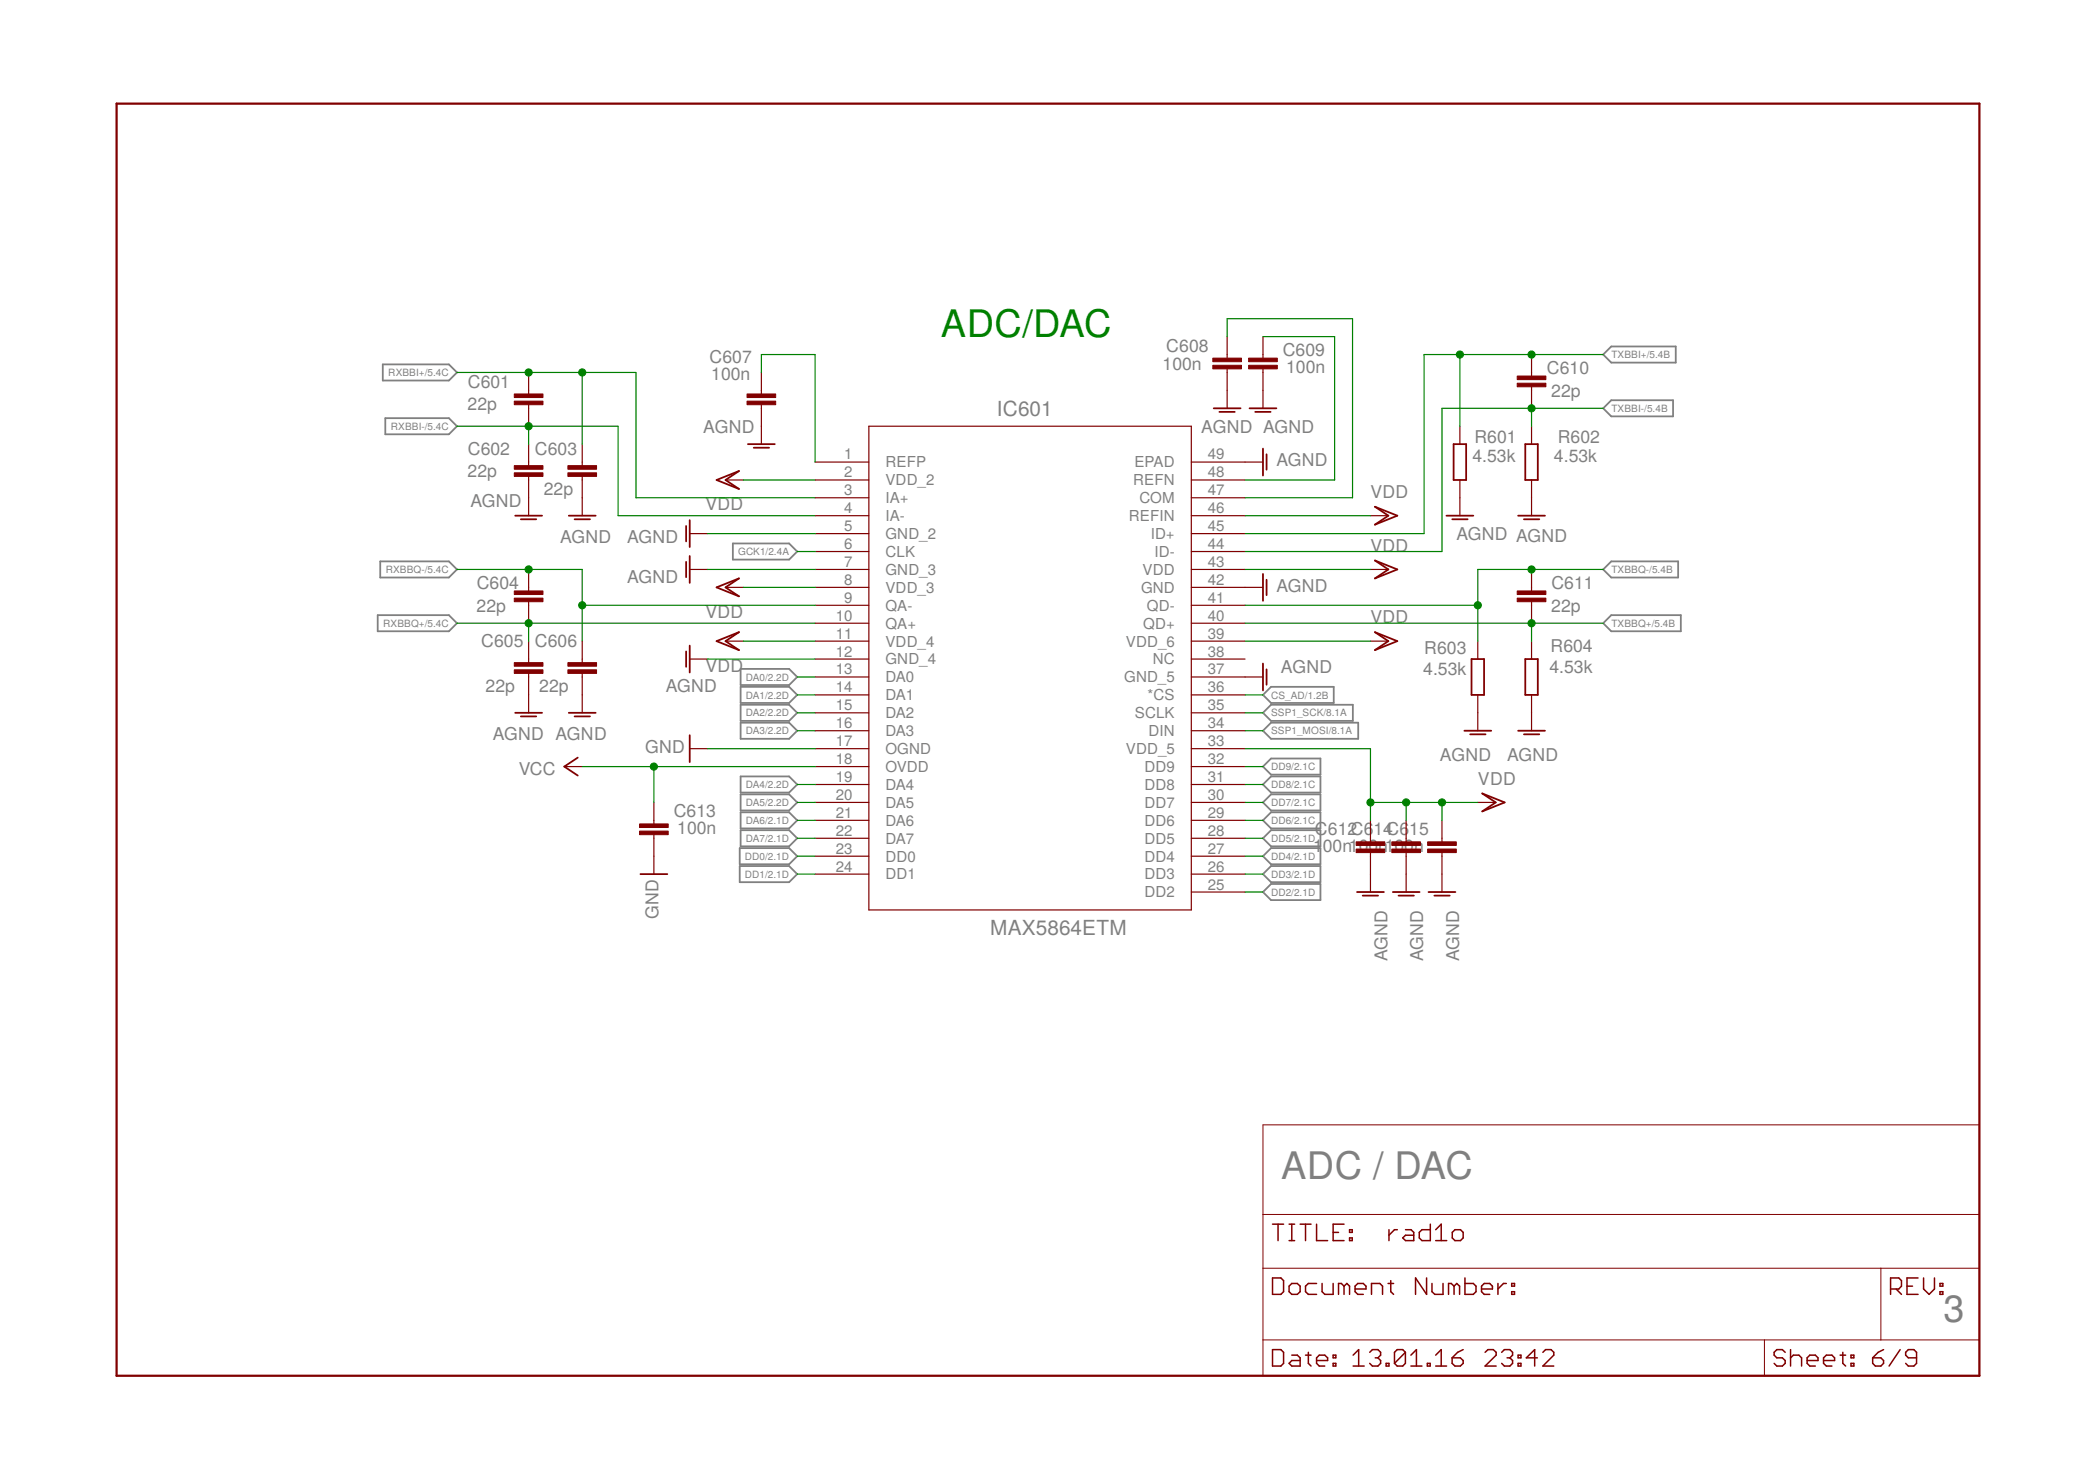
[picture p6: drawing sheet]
<svg xmlns="http://www.w3.org/2000/svg" width="297mm" height="210mm" viewBox="0 0 297 210" stroke-linecap="round" stroke-linejoin="round" font-family="sans-serif">
<g fill="none" stroke="#808080" stroke-width=".25">
<path d="M54.3 51.6h9.3l1.2 1.2-1.2 1.1h-9.3zM54.6 59.3h9l1.2 1.1-1.2 1.2h-9zM227.3 57.9l1.2-1.2h8.7v2.3h-8.7zM227.3 50.2l1.2-1.1h9.1v2.3h-9.1zM53.9 79.6h9.7l1.2 1.1-1.2 1.2h-9.7zM103.9 77h8l1.1 1.2-1.1 1.1h-8zM53.6 87.2h10l1.2 1.1-1.2 1.2h-10zM105 94.8h6.9l1.1 1.1-1.1 1.2h-6.9zM105 97.3h6.9l1.1 1.2-1.1 1.1h-6.9zM105 99.9h6.9l1.1 1.1-1.1 1.2h-6.9zM179.1 98.5l1.1-1.2h8.9v2.3h-8.9zM227.3 88.3l1.2-1.1h9.8v2.3h-9.8z"/>
<path d="M227.3 80.7l1.2-1.1h9.4v2.3h-9.4zM105 110h6.9l1.1 1.2-1.1 1.1h-6.9zM105 112.6h6.9l1.1 1.1-1.1 1.2h-6.9zM105 115.1h6.9l1.1 1.2-1.1 1.1h-6.9zM105 117.7h6.9l1.1 1.1-1.1 1.2h-6.9zM105 102.4h6.9l1.1 1.2-1.1 1.1h-6.9zM179.1 108.6l1.1-1.1h7v2.3h-7zM179.1 111.2l1.1-1.2h7v2.3h-7zM179.1 113.7l1.1-1.1h7v2.3h-7zM179.1 116.3l1.1-1.2h7v2.3h-7zM179.1 118.8l1.1-1.1h7v2.3h-7zM179.1 103.6l1.1-1.2h12.4v2.3h-12.4z"/>
<path d="M179.1 101l1.1-1.1h11.6v2.3h-11.6zM104.9 120.2h7l1.1 1.1-1.1 1.2h-7zM104.9 122.7h7l1.1 1.2-1.1 1.1h-7zM179.1 121.3l1.1-1.1h7v2.3h-7zM179.1 123.9l1.1-1.2h7v2.3h-7zM179.1 126.4l1.1-1.1h7v2.3h-7z"/>
</g>
<path d="M16.5 14.7h264.1v180.3h-264.1z" fill="none" stroke="#800000" stroke-width=".32"/>
<path d="M179.1 159.4h101.5v35.6h-101.5zM179.1 179.7h101.5M179.1 172.1h101.5M266.7 179.7v10.2M179.1 189.9h101.5M250.2 189.9v5.1" fill="none" stroke="#800000" stroke-width=".14"/>
<g fill="none" stroke="#800000" stroke-width=".21">
<path d="M180.4 173.5h1.6M181.2 173.5v2.3M182.8 173.5h.8M182.8 175.8h.8M183.2 173.5v2.3M184.3 173.5h1.6M185.1 173.5v2.3M186.7 173.5v2.3h1.5M189 174.7h.8M190.6 173.5h-1.6v2.3h1.6M191.3 175.5h.4v.3h-.4zM191.3 174.3h.4v.4h-.4z"/>
<path d="M196.9 174.3v1.5M198.1 174.3h-.4l-.8 .8M199.3 174.3h.8l.3 .4v1.1h-1.1l-.4-.3 .4-.4h1.1M202.8 173.5v2.3h-1.2l-.4-.3v-.8l.4-.4h1.2M203.6 174.3l.7-.8v2.3M203.6 175.8h1.5M205.9 174.7l.4-.4h.8l.4 .4v.8l-.4 .3h-.8l-.4-.3zM180.4 181.1h1.2l.4 .4v1.6l-.4 .4h-1.2zM180.4 191.3h1.2l.4 .4v1.5l-.4 .4h-1.2zM182.8 182.3l.4-.4h.7l.4 .4v.8l-.4 .4h-.7l-.4-.4zM183.2 192.1h.7l.4 .3v1.2h-1.1l-.4-.4 .4-.4h1.1M185.1 192.1h.8"/>
<path d="M185.5 191.7v1.5l.4 .4M186.7 192.8h1.5v-.4l-.4-.3h-.8l-.3 .3v.8l.3 .4h.8M186.7 181.9h-1.2l-.4 .4v.8l.4 .4h1.2M187.5 181.9v1.2l.3 .4h1.2v-1.6M189 193.2h.4v.4h-.4zM189 192.1h.4v.3h-.4zM190.6 182.3l-.4-.4h-.4v1.6M190.6 182.3l.4-.4 .3 .4v1.2M190.6 182.3v1.2M191.9 193.6h1.5M191.9 192.1l.7-.8v2.3M192.1 182.7h1.6v-.4l-.4-.4h-.8l-.4 .4v.8l.4 .4h.8"/>
<path d="M194.2 191.7l.4-.4h.8l.3 .4v.4l-.3 .3M194.5 183.5v-1.6h1.1l.4 .4v1.2M195 192.4h.4M195.4 192.4l.3 .4v.4l-.3 .4h-.8l-.4-.4M196.5 193.2h.4v.4h-.4zM196.8 181.9h.8M197.2 181.5v1.6l.4 .4M199.3 191.7v1.5l-.4 .4h-.8l-.4-.4M199.3 191.7l-.4-.4h-.8l-.4 .4v1.5M199.3 191.7l-1.6 1.5M200 193.6h1.6M200 192.1l.8-.8v2.3"/>
<path d="M202.3 181.1v2.4l-1.6-2.4v2.4M202.4 193.2h.4v.4h-.4zM203 181.9v1.2l.4 .4h1.2v-1.6M203.6 193.6h1.5M203.6 192.1l.7-.8v2.3M205.9 192.4h1.2l.4 .4v.4l-.4 .4h-.8l-.4-.4zM206.2 182.3l-.4-.4h-.4v1.6M206.2 182.3v1.2M206.2 182.3l.3-.4 .4 .4v1.2M207.5 191.3l-.8 .4-.8 .7M207.7 181.1v2.4h1.2l.4-.4v-.8l-.4-.4h-1.2M210.1 182.7h1.5v-.4l-.4-.4h-.8l-.3 .4v.8l.3 .4h.8"/>
<path d="M210.6 191.7l.4-.4h.7l.4 .4v.4l-1.5 1.5h1.5M212.4 181.9v1.6M212.9 191.7l.4-.4h.8l.4 .4v.4l-.4 .3M213.6 181.9h-.4l-.8 .8M213.7 192.4h.4M214.1 192.4l.4 .4v.4l-.4 .4h-.8l-.4-.4M214.3 183.1h.4v.4h-.4zM214.3 181.9h.4v.4h-.4zM215.2 193.2h.4v.4h-.4zM215.2 192.1h.4v.3h-.4zM218 192.4h-1.6l1.2-1.1v2.3M218.8 191.7l.3-.4h.8l.4 .4v.4l-1.5 1.5h1.5"/>
<path d="M253.1 191.7l-.4-.4h-.8l-.4 .4v.4l.4 .3h.8l.4 .4v.4l-.4 .4h-.8l-.4-.4M253.9 192.4l.4-.3h.8l.3 .3v1.2M253.9 191.3v2.3M256.2 192.8h1.6v-.4l-.4-.3h-.8l-.4 .3v.8l.4 .4h.8M258.6 192.8h1.5v-.4l-.4-.3h-.7l-.4 .3v.8l.4 .4h.7M260.9 192.1h.8M261.3 191.7v1.5l.4 .4M262.4 193.2h.4v.4h-.4zM262.4 192.1h.4v.3h-.4zM265.5 192.4h1.2l.4 .4v.4l-.4 .4h-.8l-.4-.4zM267.1 191.3l-.8 .4-.8 .7M268.1 182.7h1.1l.4-.4v-.8l-.4-.4h-1.1v2.4"/>
<path d="M268.8 182.7l.8 .8M269.4 191.3l-1.6 2.3M270.4 182.3h.8M271.7 192.4h-1.1l-.4-.3v-.4l.4-.4h.8l.3 .4v1.5l-.3 .4h-.8l-.4-.4M271.9 181.1h-1.5v2.4h1.5M272.7 181.1v1.6l.8 .8 .8-.8v-1.6M275.1 183.1h.4v.4h-.4zM275.1 181.9h.4v.4h-.4z"/>
</g>
<g fill="none" stroke="#800000" stroke-width=".17">
<path d="M75 52.8v3M75 57.4v3M107.9 52.8v3M107.9 57.4v5.5M174 47.7v3.1M174 52.3v5.6M179.1 47.7v3.1M179.1 52.3v5.6M217.1 50.2v3.1M217.1 54.8v3.1M75 62.9v3.1M75 67.5v5.6"/>
<path d="M82.5 62.9v3.1M82.5 67.5v5.6M97.8 75.6h2.5M102.9 68h2.5M115.6 65.5h7.6M115.6 68h7.6M115.6 70.5h7.6M115.6 73.1h7.6M115.6 75.6h7.6M115.6 78.2h7.6M123.2 60.4h45.7v68.6h-45.7zM168.9 65.5h10.2"/>
<path d="M168.9 68h7.6M168.9 70.5h7.6M168.9 73.1h7.6M168.9 75.6h7.6M168.9 78.2h7.6M194.3 73.1h2.5M207 60.4v2.5M207 68v5.1M217.1 60.4v2.5M217.1 68v5.1M75 80.7v3.1M75 85.3v3"/>
<path d="M75 90.9v3M75 95.4v5.6M82.5 90.9v3M82.5 95.4v5.6M97.8 80.7h2.5M97.8 93.4h2.5M102.9 83.2h2.5M102.9 90.9h2.5M115.6 80.7h7.6M115.6 83.2h7.6M115.6 85.8h7.6M115.6 88.3h7.6"/>
<path d="M115.6 90.9h7.6M115.6 93.4h7.6M115.6 95.9h7.6M115.6 98.5h7.6M168.9 80.7h7.6M168.9 83.2h10.2M168.9 85.8h7.6M168.9 88.3h7.6M168.9 90.9h7.6M168.9 93.4h7.6M168.9 95.9h10.2M168.9 98.5h7.6"/>
<path d="M194.3 80.7h2.5M194.3 90.9h2.5M209.5 90.9v2.5M209.5 98.5v5.1M217.1 80.7v3.1M217.1 85.3v3M217.1 90.9v2.5M217.1 98.5v5.1M80 108.6h2.5M92.7 113.7v3.1M92.7 118.3v5.6M97.8 106.1h2.5"/>
<path d="M115.6 101h7.6M115.6 103.6h7.6M115.6 106.1h7.6M115.6 108.6h7.6M115.6 111.2h7.6M115.6 113.7h7.6M115.6 116.3h7.6M115.6 118.8h7.6M168.9 101h7.6M168.9 103.6h7.6M168.9 106.1h7.6M168.9 108.6h7.6"/>
<path d="M168.9 111.2h7.6M168.9 113.7h7.6M168.9 116.3h7.6M168.9 118.8h7.6M194.3 116.3v3M199.4 116.3v3M204.4 116.3v3M209.5 113.7h2.6M115.6 121.3h7.6M115.6 123.9h7.6M168.9 121.3h7.6M168.9 123.9h7.6"/>
<path d="M168.9 126.4h7.6M194.3 120.8v5.6M199.4 120.8v5.6M204.4 120.8v5.6"/>
</g>
<g fill="#800000" stroke="#800000" stroke-width=".14">
<path d="M72.9 84.8h4.1v.5h-4.1z"/>
<path d="M72.9 83.8h4.1v.5h-4.1z"/>
<path d="M80.5 94.9h4.1v.5h-4.1z"/>
<path d="M80.5 93.9h4.1v.5h-4.1z"/>
<path d="M72.9 94.9h4.1v.5h-4.1z"/>
<path d="M72.9 93.9h4.1v.5h-4.1z"/>
<path d="M72.9 56.9h4.1v.5h-4.1z"/>
<path d="M72.9 55.8h4.1v.5h-4.1z"/>
<path d="M72.9 67h4.1v.5h-4.1z"/>
<path d="M72.9 66h4.1v.5h-4.1z"/>
<path d="M80.5 67h4.1v.5h-4.1z"/>
<path d="M80.5 66h4.1v.5h-4.1z"/>
<path d="M215.1 84.8h4.1v.5h-4.1z"/>
<path d="M215.1 83.8h4.1v.5h-4.1z"/>
<path d="M215.1 54.3h4.1v.5h-4.1z"/>
<path d="M215.1 53.3h4.1v.5h-4.1z"/>
<path d="M105.9 56.9h4.1v.5h-4.1z"/>
<path d="M105.9 55.8h4.1v.5h-4.1z"/>
<path d="M172 51.8h4v.5h-4z"/>
<path d="M172 50.8h4v.5h-4z"/>
<path d="M177 51.8h4.1v.5h-4.1z"/>
<path d="M177 50.8h4.1v.5h-4.1z"/>
<path d="M192.3 120.3h4v.5h-4z"/>
<path d="M192.3 119.3h4v.5h-4z"/>
<path d="M90.7 117.8h4v.5h-4z"/>
<path d="M90.7 116.8h4v.5h-4z"/>
<path d="M197.3 120.3h4.1v.5h-4.1z"/>
<path d="M197.3 119.3h4.1v.5h-4.1z"/>
<path d="M202.4 120.3h4.1v.5h-4.1z"/>
<path d="M202.4 119.3h4.1v.5h-4.1z"/>
</g>
<g fill="none" stroke="#800000" stroke-width=".25">
<path d="M172.1 57.9h3.8M172.9 58.4h2.2M177.2 57.9h3.8M178 58.4h2.1M73 73.1h3.9M73.9 73.6h2.1M80.6 73.1h3.9M81.5 73.6h2.2M97.3 74.5v2.2M97.3 79.6v2.2M97.8 73.7v3.8M97.8 78.8v3.8"/>
<path d="M101.6 68l3.2-1.2-1.9 1.2 1.9 1.3zM106 62.9h3.9M106.9 63.5h2.2M179.1 63.6v3.8M179.6 64.4v2.2M194.9 79.4l3.2 1.3-3.2 1.3 1.9-1.3zM194.9 71.8l3.2 1.3-3.2 1.3 1.9-1.3zM205.1 73.1h3.8M205.9 73.6h2.2M206.1 62.9h1.8v5.1h-1.8zM215.2 73.1h3.9M216.1 73.6h2.1"/>
<path d="M216.3 62.9h1.7v5.1h-1.7zM97.3 92.3v2.2M97.8 91.5v3.8M101.6 83.2l3.2-1.2-1.9 1.2 1.9 1.3zM101.6 90.9l3.2-1.3-1.9 1.3 1.9 1.2zM179.1 81.3v3.9M179.1 94v3.9M179.6 82.2v2.1M179.6 94.9v2.1M194.9 89.6l3.2 1.3-3.2 1.2 1.9-1.2zM208.6 93.4h1.8v5.1h-1.8zM216.3 93.4h1.7v5.1h-1.7z"/>
<path d="M73 101h3.9M73.9 101.5h2.1M80.6 101h3.9M81.5 101.5h2.2M81.9 107.4l-1.9 1.2 1.9 1.3M97.8 104.2v3.8M207.6 103.6h3.8M208.4 104.1h2.2M210.2 112.5l3.1 1.2-3.1 1.3 1.9-1.3zM215.2 103.6h3.9M216.1 104.1h2.1M90.8 123.9h3.8"/>
<path d="M192.4 126.4h3.8M193.2 126.9h2.2M197.5 126.4h3.8M198.3 126.9h2.2M202.5 126.4h3.9M203.4 126.9h2.1"/>
</g>
<g fill="none" stroke="#008000" stroke-width=".17">
<path d="M64.8 52.8h25.4v17.7h25.4M82.5 52.8v10.1M107.9 52.8v-2.6h7.7v15.3M174 47.7v-2.5h17.8v25.3h-15.3M179.1 47.7h10.1v20.3h-12.7M207 50.2v10.2M217.1 57.9v2.5M227.3 57.9h-22.9v20.3h-27.9M227.3 50.2h-25.4v25.4h-25.4M64.8 60.4h22.8v12.7h28M75 60.4v2.5M100.3 75.6h15.3"/>
<path d="M105.4 68h10.2M113 78.2h2.6M176.5 73.1h17.8M64.8 80.7h17.7v10.2M64.8 88.3h50.8M75 88.3v2.6M82.5 85.8h33.1M100.3 93.4h15.3M100.3 80.7h15.3M105.4 83.2h10.2M105.4 90.9h10.2M113 98.5h2.6"/>
<path d="M113 95.9h2.6M176.5 98.5h2.6M176.5 80.7h17.8M176.5 88.3h50.8M176.5 85.8h33M176.5 90.9h17.8M217.1 88.3v2.6M227.3 80.7h-17.8v10.2M82.5 108.6h33.1M92.7 108.6v5.1M100.3 106.1h15.3M113 111.2h2.6"/>
<path d="M113 113.7h2.6M113 116.3h2.6M113 118.8h2.6M113 103.6h2.6M113 101h2.6M176.5 108.6h2.6M176.5 111.2h2.6M176.5 113.7h2.6M176.5 116.3h2.6M176.5 118.8h2.6M176.5 103.6h2.6M176.5 101h2.6"/>
<path d="M176.5 106.1h17.8v10.2M194.3 113.7h15.2M199.4 113.7v2.6M204.4 113.7v2.6M113 121.3h2.6M113 123.9h2.6M176.5 121.3h2.6M176.5 123.9h2.6M176.5 126.4h2.6"/>
</g>
<g fill="#008000" stroke="#008000" stroke-width=".14">
<circle cx="92.7" cy="108.6" r=".51"/>
<circle cx="75" cy="88.3" r=".51"/>
<circle cx="82.5" cy="85.8" r=".51"/>
<circle cx="75" cy="80.7" r=".51"/>
<circle cx="75" cy="60.4" r=".51"/>
<circle cx="82.5" cy="52.8" r=".51"/>
<circle cx="75" cy="52.8" r=".51"/>
<circle cx="217.1" cy="88.3" r=".51"/>
<circle cx="209.5" cy="85.8" r=".51"/>
<circle cx="217.1" cy="80.7" r=".51"/>
<circle cx="217.1" cy="57.9" r=".51"/>
<circle cx="207" cy="50.2" r=".51"/>
<circle cx="217.1" cy="50.2" r=".51"/>
<circle cx="194.3" cy="113.7" r=".51"/>
<circle cx="199.4" cy="113.7" r=".51"/>
<circle cx="204.4" cy="113.7" r=".51"/>
</g>
<text font-size="5.4" fill="#008000" x="133.4" y="47.7">ADC/DAC</text>
<g font-size="5.4" fill="#808080">
<text x="181.6" y="167.1">ADC / DAC</text>
<text x="275.6" y="187.4">3</text>
</g>
<g font-size="2.9" fill="#808080">
<text x="141.3" y="58.9">IC601</text>
<text x="140.4" y="132.5">MAX5864ETM</text>
</g>
<g font-size="2.5" fill="#808080">
<text x="100.6" y="51.4">C607</text>
<text x="100.8" y="53.9">100n</text>
<text x="164.8" y="52.4">100n</text>
<text x="165.4" y="49.9">C608</text>
<text x="181.9" y="50.5">C609</text>
<text x="182.4" y="52.9">100n</text>
<text x="219.3" y="53">C610</text>
<text x="66.3" y="58.1">22p</text>
<text x="66.3" y="54.9">C601</text>
<text x="219.9" y="56.2">22p</text>
<text x="66.3" y="64.5">C602</text>
<text x="75.8" y="64.5">C603</text>
<text x="99.7" y="61.4">AGND</text>
<text x="170.3" y="61.4">AGND AGND</text>
<text x="208.8" y="65.5">4.53k</text>
<text x="209" y="62.8">R601</text>
<text x="220.3" y="65.5">4.53k</text>
<text x="220.9" y="62.8">R602</text>
<text x="66.3" y="67.6">22p</text>
<text x="66.7" y="71.8">AGND</text>
<text x="77.1" y="70.2">22p</text>
<text x="181" y="66.1">AGND</text>
<text x="194.3" y="70.6">VDD</text>
<text x="79.4" y="76.9">AGND</text>
<text x="88.9" y="76.9">AGND</text>
<text x="100" y="72.3">VDD</text>
<text x="206.5" y="76.5">AGND AGND</text>
<text x="67.6" y="83.5">C604</text>
<text x="88.9" y="82.6">AGND</text>
<text x="181" y="83.9">AGND</text>
<text x="194.3" y="78.2">VDD</text>
<text x="220" y="83.5">C611</text>
<text x="67.6" y="86.7">22p</text>
<text x="100" y="87.6">VDD</text>
<text x="194.3" y="88.3">VDD</text>
<text x="219.9" y="86.7">22p</text>
<text x="68.2" y="91.8">C605</text>
<text x="75.8" y="91.8">C606</text>
<text x="100" y="95.2">VDD</text>
<text x="181.6" y="95.3">AGND</text>
<text x="201.8" y="95.7">4.53k</text>
<text x="201.9" y="92.7">R603</text>
<text x="219.7" y="95.4">4.53k</text>
<text x="219.8" y="92.4">R604</text>
<text x="68.8" y="98.1">22p</text>
<text x="76.5" y="98.1">22p</text>
<text x="94.4" y="98.1">AGND</text>
<text x="69.9" y="104.8">AGND AGND</text>
<text x="91.5" y="106.7">GND</text>
<text x="204.2" y="107.9">AGND</text>
<text x="213.7" y="107.9">AGND</text>
<text x="73.6" y="109.8">VCC</text>
<text x="209.6" y="111.2">VDD</text>
<text x="95.5" y="115.8">C613</text>
<text x="96" y="118.2">100n</text>
<text x="186.4" y="118.3">C612C6</text>
<text x="194.7" y="118.3">14C6</text>
<text x="199.8" y="118.3">15</text>
<text x="186.2" y="120.7">1</text>
<text x="187.6" y="120.7">00n100n100n</text>
<text x="93.4" y="130.2" transform="rotate(-90 93.4 130.2)">GND</text>
<text x="196.7" y="136.2" transform="rotate(-90 196.7 136.2)">AGND</text>
<text x="201.8" y="136.2" transform="rotate(-90 201.8 136.2)">AGND</text>
<text x="206.9" y="136.2" transform="rotate(-90 206.9 136.2)">AGND</text>
</g>
<g font-size="2.1" fill="#808080">
<text x="119.7" y="65.1">1</text>
<text x="171.2" y="65.1">49</text>
<text x="119.7" y="67.7">2</text>
<text x="119.7" y="70.2">3</text>
<text x="125.5" y="66.2">REFP</text>
<text x="125.5" y="68.8">VDD_2</text>
<text x="125.5" y="71.3">IA+</text>
<text x="160.7" y="68.8">REFN</text>
<text x="160.8" y="66.2">EPAD</text>
<text x="161.5" y="71.3">COM</text>
<text x="171.2" y="70.2">47</text>
<text x="171.2" y="67.7">48</text>
<text x="119.7" y="72.7">4</text>
<text x="119.7" y="75.3">5</text>
<text x="119.7" y="77.8">6</text>
<text x="125.5" y="73.9">IA-</text>
<text x="125.5" y="76.4">GND_2</text>
<text x="160.1" y="73.9">REFIN</text>
<text x="163.2" y="76.4">ID+</text>
<text x="171.2" y="77.8">44</text>
<text x="171.2" y="75.3">45</text>
<text x="171.2" y="72.7">46</text>
<text x="119.7" y="80.4">7</text>
<text x="119.7" y="82.9">8</text>
<text x="125.5" y="78.9">CLK</text>
<text x="125.5" y="81.5">GND_3</text>
<text x="162" y="81.5">VDD</text>
<text x="163.7" y="78.9">ID-</text>
<text x="171.2" y="82.9">42</text>
<text x="171.2" y="80.4">43</text>
<text x="118.5" y="88">10</text>
<text x="119.7" y="85.4">9</text>
<text x="125.5" y="84">VDD_3</text>
<text x="125.5" y="86.6">QA-</text>
<text x="125.5" y="89.1">QA+</text>
<text x="161.8" y="84">GND</text>
<text x="162.1" y="89.1">QD+</text>
<text x="162.6" y="86.6">QD-</text>
<text x="171.2" y="88">40</text>
<text x="171.2" y="85.4">41</text>
<text x="118.5" y="90.5">11</text>
<text x="118.5" y="93.1">12</text>
<text x="118.5" y="95.6">13</text>
<text x="125.5" y="91.6">VDD_4</text>
<text x="125.5" y="94.2">GND_4</text>
<text x="159.6" y="91.6">VDD_6</text>
<text x="163.5" y="94.2">NC</text>
<text x="171.2" y="95.6">37</text>
<text x="171.2" y="93.1">38</text>
<text x="171.2" y="90.5">39</text>
<text x="118.5" y="98.1">14</text>
<text x="118.5" y="100.7">15</text>
<text x="125.5" y="96.7">DA0</text>
<text x="125.5" y="99.3">DA1</text>
<text x="125.5" y="101.8">DA2</text>
<text x="159.4" y="96.7">GND_5</text>
<text x="160.9" y="101.8">SCLK</text>
<text x="162.7" y="99.3">*CS</text>
<text x="171.2" y="100.7">35</text>
<text x="171.2" y="98.1">36</text>
<text x="118.5" y="103.2">16</text>
<text x="118.5" y="105.8">17</text>
<text x="125.5" y="104.3">DA3</text>
<text x="125.5" y="106.9">OGND</text>
<text x="159.6" y="106.9">VDD_5</text>
<text x="162.8" y="104.3">DIN</text>
<text x="171.2" y="105.8">33</text>
<text x="171.2" y="103.2">34</text>
<text x="118.5" y="108.3">18</text>
<text x="118.5" y="110.8">19</text>
<text x="118.5" y="113.4">20</text>
<text x="125.5" y="109.4">OVDD</text>
<text x="125.5" y="112">DA4</text>
<text x="162.3" y="112">DD8</text>
<text x="162.3" y="109.4">DD9</text>
<text x="171.2" y="113.4">30</text>
<text x="171.2" y="110.8">31</text>
<text x="171.2" y="108.3">32</text>
<text x="118.5" y="115.9">21</text>
<text x="118.5" y="118.5">22</text>
<text x="125.5" y="114.5">DA5</text>
<text x="125.5" y="117">DA6</text>
<text x="125.5" y="119.6">DA7</text>
<text x="162.3" y="119.6">DD5</text>
<text x="162.3" y="117">DD6</text>
<text x="162.3" y="114.5">DD7</text>
<text x="171.2" y="118.5">28</text>
<text x="171.2" y="115.9">29</text>
<text x="118.5" y="121">23</text>
<text x="118.5" y="123.5">24</text>
<text x="125.5" y="122.1">DD0</text>
<text x="125.5" y="124.6">DD1</text>
<text x="162.3" y="124.6">DD3</text>
<text x="162.3" y="122.1">DD4</text>
<text x="171.2" y="123.5">26</text>
<text x="171.2" y="121">27</text>
<text x="162.3" y="127.2">DD2</text>
<text x="171.2" y="126.1">25</text>
</g>
<g font-size="1.4" fill="#808080">
<text x="55.1" y="53.3">RXBBI+/5.4C</text>
<text x="228.5" y="50.8">TXBBI+/5.4B</text>
<text x="228.5" y="58.4">TXBBI-/5.4B</text>
<text x="55.4" y="60.9">RXBBI-/5.4C</text>
<text x="54.7" y="81.2">RXBBQ-/5.4C</text>
<text x="104.7" y="78.7">GCK1/2.4A</text>
<text x="228.5" y="81.2">TXBBQ-/5.4B</text>
<text x="54.3" y="88.8">RXBBQ+/5.4C</text>
<text x="228.5" y="88.8">TXBBQ+/5.4B</text>
<text x="105.8" y="101.5">DA2/2.2D</text>
<text x="105.8" y="99">DA1/2.2D</text>
<text x="105.8" y="96.5">DA0/2.2D</text>
<text x="180.2" y="101.5">SSP1_SCK/8.1A</text>
<text x="180.2" y="99">CS_AD/1.2B</text>
<text x="105.8" y="104.1">DA3/2.2D</text>
<text x="180.2" y="104.1">SSP1_MOSI/8.1A</text>
<text x="105.8" y="111.7">DA4/2.2D</text>
<text x="180.2" y="109.2">DD9/2.1C</text>
<text x="180.2" y="111.7">DD8/2.1C</text>
<text x="105.8" y="114.2">DA5/2.2D</text>
<text x="105.8" y="116.8">DA6/2.1D</text>
<text x="105.8" y="119.3">DA7/2.1D</text>
<text x="180.2" y="114.2">DD7/2.1C</text>
<text x="180.2" y="116.8">DD6/2.1C</text>
<text x="180.2" y="119.3">DD5/2.1D</text>
<text x="105.6" y="121.9">DD0/2.1D</text>
<text x="105.6" y="124.4">DD1/2.1D</text>
<text x="180.2" y="121.9">DD4/2.1D</text>
<text x="180.2" y="124.4">DD3/2.1D</text>
<text x="180.2" y="126.9">DD2/2.1D</text>
</g>
</svg>
